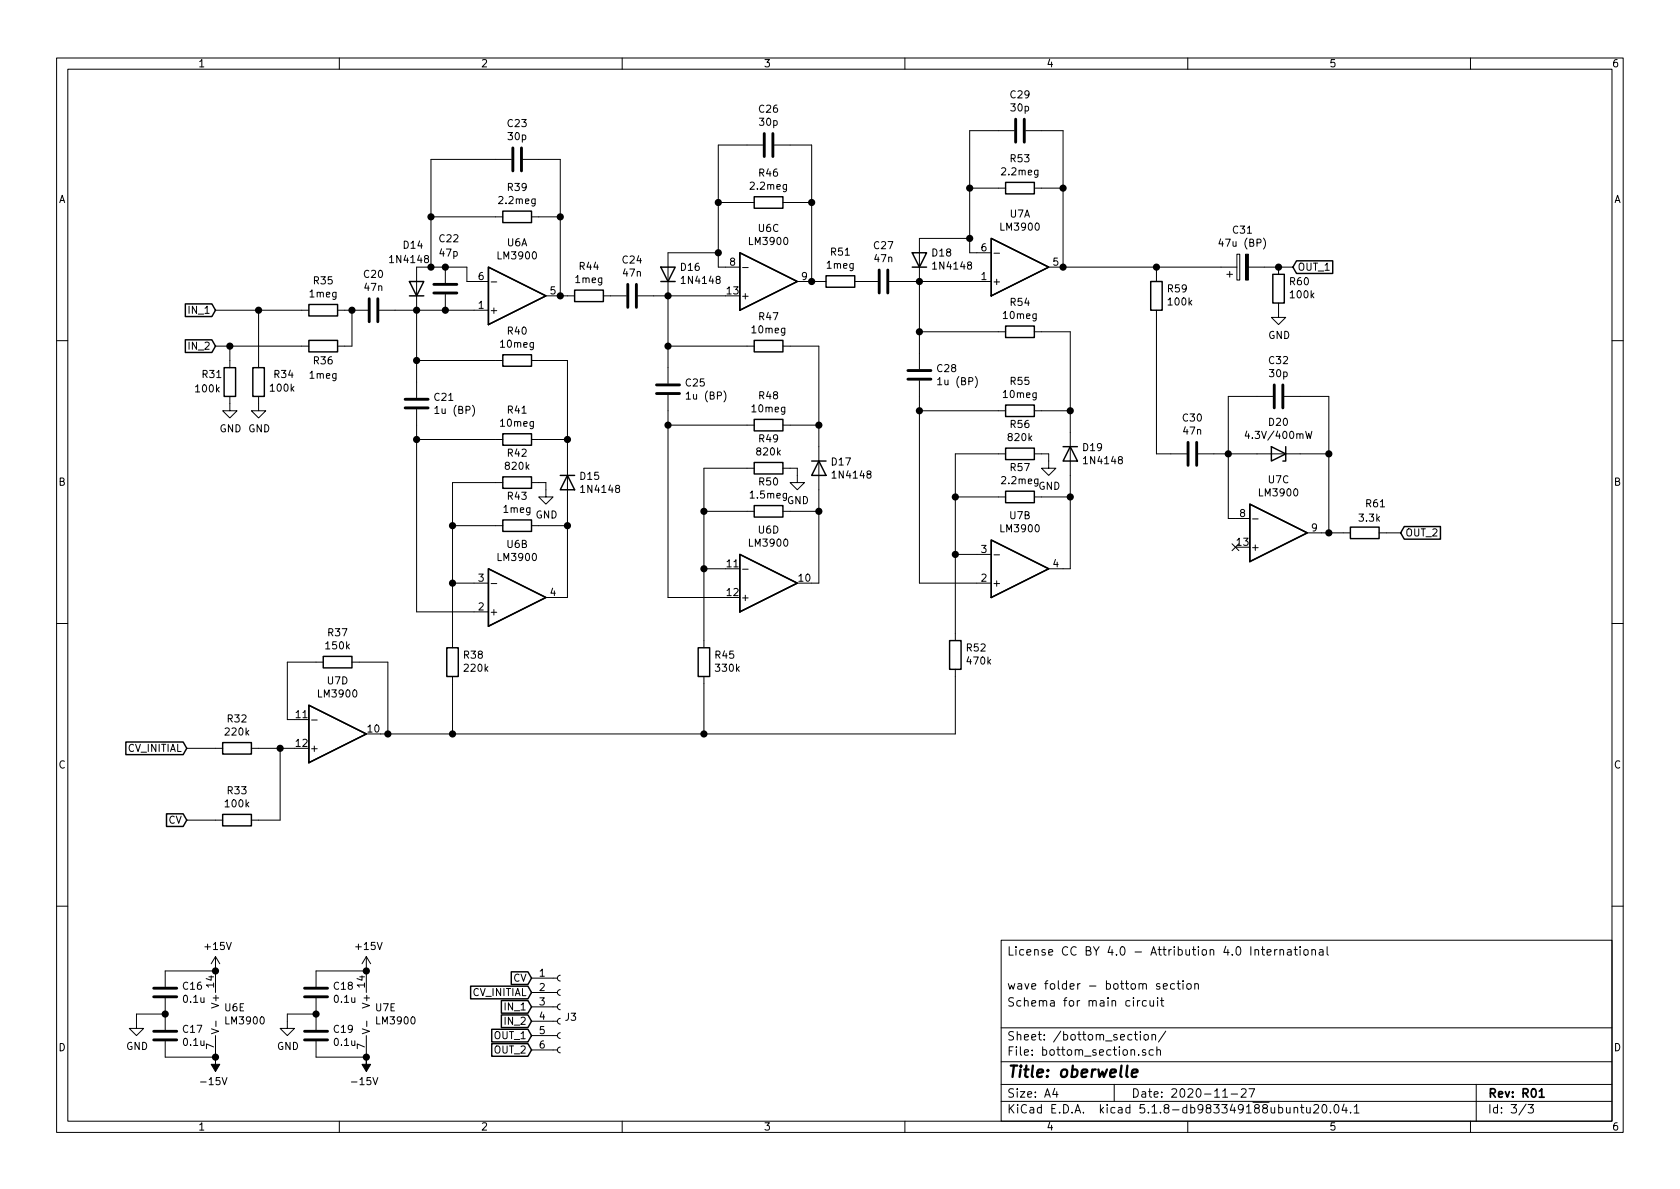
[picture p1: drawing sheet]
<svg xmlns="http://www.w3.org/2000/svg" width="297mm" height="210mm" viewBox="0 0 297 210" stroke-linecap="round" stroke-linejoin="round" font-family="sans-serif">
<g fill="none" stroke="#000" stroke-width=".18">
<path d="M10 10.3h277v189.9h-277zM12 12.2h273v186.1h-273zM60 10.3v1.9M110 10.3v1.9M160 10.3v1.9M210 10.3v1.9M260 10.3v1.9M76.2 38.3h12.7M90.4 28.2h-14.2v19M92.5 28.2h6.6v24.1M94 38.3h5.1M127 35.8h6.3"/>
<path d="M134.9 25.6h-7.9v21.6h3.8M136.9 25.6h6.6v24.2M138.4 35.8h5.1M171.4 33.3h6.4M179.3 23.1h-7.9v21.6h3.9M181.4 23.1h6.6v24.1M182.9 33.3h5.1M38.1 54.9h16.5M45.7 54.9v10.1M59.7 54.9h5.3M62.2 54.9v6.3h-2.5M67.1 54.9h19.3"/>
<path d="M78.7 47.2v2.8M78.7 52.1v2.8M86.4 49.8h-3.9v-2.6h-8.8v23.2M86.8 49.9h1M96.5 52.3h5.1M106.7 52.3h4M112.8 52.3h15.5M127 44.7h-8.9v23.1M131.3 47.3h1M141 49.8h5M151.1 49.8h4.1M157.2 49.8h18.1"/>
<path d="M162.6 58.7h15.2M171.4 42.2h-8.8v23.1M175.7 44.8h1M182.9 58.7h6.3v41.9h-3.8M185.4 47.2h33.3M204.5 47.2v2.6M204.5 54.9v25.4h5.3M215.8 42.2l-.3 .9h.8M216.9 48.5h1M217.4 48v1M218.7 45h.5v4.5h-.5zM220.7 47.2h7.9"/>
<path d="M223.4 42.1a1.47 1.47 0 0 1 0 1.9M226.1 53.6v2.5h1.2l-1.2 1.3-1.3-1.3h1.3M226.1 47.2v1.3M10 60.2h2M38.1 61.2h16.5M40.6 70.1v2.5h1.3l-1.3 1.3-1.2-1.3h1.2M40.6 61.2v3.8M45.7 70.1v2.5h1.3l-1.3 1.3-1.3-1.3h1.3M73.7 72.4v35.8h12.7M73.7 63.7h15.2M73.7 77.7h15.2M76.9 72.2l.4-.3v1.2"/>
<path d="M76.9 73.1h.7M83.5 71.7a1.47 1.47 0 0 1 0 1.9M94 63.7h6.3v42h-3.8M94 77.7h6.3M118.1 75.2h15.2M118.1 69.8v35.9h10.2M118.1 61.2h15.2M121.3 69.7l.4-.4v1.3M121.3 70.6h.8M128 69.1a1.47 1.47 0 0 1 0 2M138.4 75.2h6.4M138.4 61.2h6.4v41.9h-1.3"/>
<path d="M162.6 72.6h15.2M162.6 67.3v35.8h12.7M165.8 67.1l.4-.3v1.2M165.8 68h.7M172.4 66.6a1.47 1.47 0 0 1 0 1.9M182.9 72.6h6.3M220.4 76.2l-.2 .9h.8M225 70.1h-7.8v21.6h3.8M227.1 70.1h7.8v24.1M230.9 76.3l.3 1.2 .2-.9 .2 .9 .4-1.2M285 60.2h2M80 93h8.9"/>
<path d="M88.9 85.3h-8.9v29.2M94 85.3h2.5v2.6h1.3l-1.3 1.2-1.3-1.2h1.3M94 93h6.3M124.5 90.4h8.8M133.3 82.8h-8.8v31.7M138.4 82.8h2.6v2.5h1.2l-1.2 1.3-1.3-1.3h1.3M138.4 90.4h6.4M168.9 87.9h8.9M168.9 98h6.4M175.7 98.1h1M177.8 80.3h-8.9v33M182.9 80.3h2.5v2.5h1.3l-1.3 1.3-1.3-1.3h1.3"/>
<path d="M182.9 87.9h6.3M211.8 80.3h23.1M217.8 96.2l1.2 1.2M219 96.2l-1.2 1.2M221.5 91.8h1M231.1 94.2h7.7M243.8 94.2h3.8M10 110.3h2M57.1 117.1h-6.3v10.1h1.3M62.2 117.1h6.4v12.7M80 119.6v10.2M80 103.1h6.4"/>
<path d="M86.8 103.2h1M124.5 119.6v10.2M124.5 100.6h3.8M131.3 100.7h1M168.9 118.4v11.4h-101.6M285 110.3h2M33 132.3h6.4M44.4 132.3h7.7M49.5 132.3v12.7h-5.1M55.1 127.3h1M33 145h6.4M10 160.2h2"/>
<path d="M29.2 179.3h-5.1v2.6h1.3l-1.3 1.2-1.2-1.2h1.2M29.2 176.5v5.6M38.1 169.2l-.8 1.2M38.1 169.2v6.3M38.1 169.2l.8 1.2M38.1 171.7h-8.9v2.8M55.9 179.3h-5.1v2.6h1.3l-1.3 1.2-1.3-1.2h1.3M55.9 176.5v5.6M64.8 169.2v6.3M64.8 169.2l-.8 1.2M64.8 169.2l.7 1.2M64.8 171.7h-8.9v2.8"/>
<path d="M94 178h4.6M94 175.5h4.6M94 173h4.6M99.1 177.5l-.3 .1-.2 .4 .1 .4 .4 .2M99.1 175l-.3 .1-.2 .3 .1 .4 .4 .2M99.1 172.5l-.3 .1-.2 .3 .1 .4 .4 .2M177 166.3h108v32h-108zM201.1 176.9v1M201.5 176.9l-.4 .3M202.7 177l-.4-.1-.3 .3 .1 .6h.6M203.3 176.9v.8a.37 .37 0 0 0 .7 .1M204 176.9v1"/>
<path d="M204.7 176.4v.2M204.7 176.9v1M205.1 174l-.4-.1-.2 .2v.3l.6 .1v.3h-.6M205.2 176.9h.6M205.4 176.4v1.3l.4 .2M205.7 174.4l.7-.1-.1-.3-.4-.1-.2 .2 .1 .7h.5M207.7 174l-.4-.1-.3 .3v.6l.3 .1 .4-.1M208.1 173.9h.6M208.3 173.4v1.3l.4 .2M209.2 173.4v.2M209.2 173.9v1M209.9 174.1l.2-.2 .4 .2v.7l-.2 .1-.4-.1z"/>
<path d="M211.3 174.1l.2-.2 .3 .1 .1 .9M211.3 173.9v1M223 167.9h.6M223.2 167.4v1.3l.4 .2M224 168.4l.7-.1v-.3l-.5-.1-.2 .2 .1 .7h.6M225.4 167.9v1M225.8 167.9l-.4 .3M226.3 168l.2-.1 .4 .1v.9M226.3 167.9v1M227.7 168h.5l.1 .9M228.3 168.3h-.5l-.2 .2 .2 .4 .5-.1M228.8 167.9h.6"/>
<path d="M229 167.4v1.3l.4 .2M229.9 167.4v.2M229.9 167.9v1M230.6 168l.2-.1 .4 .1v.8l-.2 .1-.4-.1zM232 168l.2-.1 .3 .1 .1 .9M232 167.9v1M233.3 168h.6v.9M233.9 168.3h-.4l-.3 .2 .3 .4 .4-.1M234.6 167.4v1.3l.3 .2M285 160.2h2M37.4 181.9l1.3 .5-1.3 .4M38.1 183.1v3.8h-8.9v-2.8"/>
<path d="M38.2 180.6v.9M60 198.3v1.9M64.1 181.9l1.2 .5-1.2 .4M64.8 183.1v3.8h-8.9v-2.8M64.8 180.6v.9M94 185.7h4.6M94 183.1h4.6M94 180.6h4.6M99.1 185.2l-.3 .1-.2 .3 .1 .4 .4 .2M99.1 182.6l-.3 .1-.2 .4 .1 .3 .4 .2M99.1 180.1l-.3 .1-.2 .3 .1 .4 .4 .2M110 198.3v1.9"/>
<path d="M160 198.3v1.9M177 194.8h108M177 191.8h108M177 187.8h108M177 181.8h108M186.5 192.5l-.4 1h1M186.8 193v1M197 191.8v3M200.6 182.9h.5M200.8 182.4v1.3l.3 .2M201.3 186.5v.1M201.6 182.4v.2"/>
<path d="M201.6 182.9v1M202.3 183.1l.2-.2 .5 .2v.7l-.2 .1-.5-.1zM202.5 185.7l-.3-.1-.2 .2 .1 .2 .4 .2v.3h-.5M203.7 183.1l.2-.2 .4 .1v.9M203.7 182.9v1M203.9 185.7l-.4-.1-.3 .3 .1 .6 .2 .1 .4-.1M204.5 185.7l.2-.1 .4 .1 .1 .9M204.5 185.1v1.5M206.1 182.3l-1.3 2M210 198.3v1.9M216.2 194h.8M217.7 193.5h1.1"/>
<path d="M219.5 192.7l.2-.2h.3l.3 .2v.3v.2l-.9 .8h.9M220.8 192.5h1l-.6 1.5M228.8 196l.2-.2 .4 .1v.9M228.8 195.8v1M229.9 195.8h.6M230.1 195.3v1.3l.4 .2M231 195.8v.8a.37 .37 0 0 0 .6 .1M231.6 195.8v1M232.3 195.5l.2-.2h.4l.2 .2v.3v.2l-.9 .8h.9M233.9 195.4l.2-.1a.8 .8 0 0 1 .5 .8 .8 .8 0 0 1-.5 .7 1 1 0 0 1-.2-1.4zM235.2 196.7v.1M236 195.5l.2-.2a.8 .8 0 0 1 .5 .8 .8 .8 0 0 1-.5 .7l-.2-.1-.1-.4z"/>
<path d="M237.6 195.2l-.3 1.1h.9M238 195.8v1M238.8 196.7v.1M239.4 195.8l.5-.5v1.5M239.4 196.8h.9M260 198.3v1.9M261 191.8v6.5M269.8 195.2l-1.2 2M270.2 195.3h.9l-.5 .6 .4 .1v.7l-.2 .1-.6-.1"/>
</g>
<path d="M272.2 193l.4-.5v1.5M272.2 194h.8" fill="none" stroke="#000" stroke-width=".3"/>
<path d="M200.1 189.8l1-.2v-.4l-.6-.1-.3 .3v.9l.1 .1 .6-.1" fill="none" stroke="#000" stroke-width=".41"/>
<g fill="none" stroke="#000" stroke-width=".51">
<path d="M90.7 26.2v4M92.2 26.2v4M135.1 23.6v4.1M136.7 23.6v4.1M179.6 21.1v4M181.1 21.1v4M65.3 52.8v4.1M66.8 52.8v4.1M76.7 51.8h4.1M76.7 50.3h4.1M111 50.3v4.1M112.5 50.3v4.1"/>
<path d="M155.4 47.7v4.1M157 47.7v4.1M71.6 72.1h4.1M71.6 70.6h4.1M116.1 69.6h4M116.1 68.1h4M160.5 67.1h4.1M160.5 65.5h4.1M210.1 78.2v4.1M211.6 78.2v4.1M225.3 68.1v4M226.8 68.1v4"/>
<path d="M27.2 176.3h4M27.2 174.7h4M53.8 176.3h4.1M53.8 174.7h4.1M27.2 183.9h4M27.2 182.4h4M53.8 183.9h4.1M53.8 182.4h4.1"/>
</g>
<g fill="none" stroke="#000" stroke-width=".25">
<path d="M88.9 37.3h5.1v2.1h-5.1zM133.3 34.8h5.1v2h-5.1zM177.8 32.3h5.1v2h-5.1zM32.8 53.7h4.7l.6 1.2-.6 1.1h-4.7zM54.6 53.8h5.1v2.1h-5.1zM72.4 49.8h2.5l-1.2 2.5zM72.4 52.3h2.5M86.4 47.2l10.1 5.1-10.1 5.1zM101.6 51.3h5.1v2h-5.1zM116.8 47.2h2.6l-1.3 2.6zM116.8 49.8h2.6M130.8 44.7l10.2 5.1-10.2 5.1z"/>
<path d="M146 48.8h5.1v2h-5.1zM161.3 44.7h2.5l-1.2 2.5zM161.3 47.2h2.5M175.3 42.2l10.1 5-10.1 5.1zM177.8 57.7h5.1v2h-5.1zM203.5 49.8h2v5.1h-2zM225 48.5h2.1v5.1h-2.1zM229.2 46.1h6.4v2.3h-6.4l-.6-1.2zM32.8 60.1h4.7l.6 1.1-.6 1.1h-4.7zM39.6 65h2.1v5.1h-2.1zM44.7 65h2v5.1h-2zM54.6 60.2h5.1v2h-5.1z"/>
<path d="M88.9 62.7h5.1v2.1h-5.1zM88.9 76.7h5.1v2h-5.1zM133.3 74.2h5.1v2h-5.1zM133.3 60.2h5.1v2h-5.1zM177.8 79.2h5.1v2.1h-5.1zM177.8 71.6h5.1v2.1h-5.1zM188 79h2.5M189.2 79l1.3 2.5h-2.5zM224.8 79l2.5 1.3-2.5 1.2zM227.3 79v2.5h-.5M88.9 84.3h5.1v2.1h-5.1zM88.9 91.9h5.1v2.1h-5.1z"/>
<path d="M99.1 84.1h2.5M100.3 84.1l1.3 2.5h-2.5zM130.8 98l10.2 5.1-10.2 5.1zM133.3 89.4h5.1v2h-5.1zM133.3 81.8h5.1v2h-5.1zM143.5 81.5h2.5M144.8 81.5l1.2 2.6h-2.5zM175.3 95.5l10.1 5.1-10.1 5.1zM177.8 86.9h5.1v2h-5.1zM221 89.1l10.1 5.1-10.1 5.1zM238.8 93.2h5v2h-5zM248.3 93.1h6.4v2.2h-6.4l-.7-1.1z"/>
<path d="M57.1 116.1h5.1v2h-5.1zM79 114.5h2v5.1h-2zM86.4 100.6l10.1 5.1-10.1 5zM123.4 114.5h2.1v5.1h-2.1zM167.9 113.3h2v5.1h-2zM22.3 131.2h10.1l.6 1.1-.6 1.1h-10.1zM39.4 131.3h5v2h-5zM54.6 124.7l10.2 5.1-10.2 5.1zM29.4 143.9h3l.6 1.1-.6 1.1h-3zM39.4 144h5v2h-5zM83.2 174.4h10.1l.7 1.1-.7 1.1h-10.1zM88.6 176.9h4.7l.7 1.1-.7 1.2h-4.7z"/>
<path d="M88.6 179.5h4.7l.7 1.1-.7 1.1h-4.7zM90.4 171.9h2.9l.7 1.1-.7 1.1h-2.9zM86.9 182h6.4l.7 1.1-.7 1.1h-6.4zM86.9 184.6h6.4l.7 1.1-.7 1.1h-6.4z"/>
</g>
<path d="M220.2 45h.5v4.5h-.5zM38.1 186.9v1.3h.8l-.8 1.3-.8-1.3h.8zM64.8 186.9v1.3h.7l-.7 1.3-.8-1.3h.8z" fill="#000" stroke="#000" stroke-width=".18"/>
<g fill="#000" stroke="#000" stroke-width=".25">
<circle cx="76.2" cy="38.3" r=".51"/>
<circle cx="99.1" cy="38.3" r=".51"/>
<circle cx="127" cy="35.8" r=".51"/>
<circle cx="143.5" cy="35.8" r=".51"/>
<circle cx="171.5" cy="33.3" r=".51"/>
<circle cx="188" cy="33.3" r=".51"/>
<circle cx="45.7" cy="54.9" r=".51"/>
<circle cx="62.2" cy="54.9" r=".51"/>
<circle cx="73.7" cy="54.9" r=".51"/>
<circle cx="76.2" cy="47.2" r=".51"/>
<circle cx="78.7" cy="54.9" r=".51"/>
<circle cx="78.7" cy="47.2" r=".51"/>
<circle cx="99.1" cy="52.3" r=".51"/>
<circle cx="118.1" cy="52.3" r=".51"/>
<circle cx="127" cy="44.7" r=".51"/>
<circle cx="143.5" cy="49.8" r=".51"/>
<circle cx="162.6" cy="49.8" r=".51"/>
<circle cx="162.6" cy="58.7" r=".51"/>
<circle cx="171.5" cy="42.2" r=".51"/>
<circle cx="188" cy="47.2" r=".51"/>
<circle cx="204.5" cy="47.2" r=".51"/>
<circle cx="226.1" cy="47.2" r=".51"/>
<circle cx="40.6" cy="61.2" r=".51"/>
<circle cx="73.7" cy="77.7" r=".51"/>
<circle cx="73.7" cy="63.7" r=".51"/>
<circle cx="100.3" cy="77.7" r=".51"/>
<circle cx="118.1" cy="61.2" r=".51"/>
<circle cx="118.1" cy="75.2" r=".51"/>
<circle cx="144.8" cy="75.2" r=".51"/>
<circle cx="162.6" cy="72.6" r=".51"/>
<circle cx="189.2" cy="72.6" r=".51"/>
<circle cx="80" cy="93" r=".51"/>
<circle cx="100.3" cy="93" r=".51"/>
<circle cx="124.5" cy="90.4" r=".51"/>
<circle cx="144.8" cy="90.4" r=".51"/>
<circle cx="168.9" cy="98" r=".51"/>
<circle cx="168.9" cy="87.9" r=".51"/>
<circle cx="189.2" cy="87.9" r=".51"/>
<circle cx="217.2" cy="80.3" r=".51"/>
<circle cx="235" cy="80.3" r=".51"/>
<circle cx="235" cy="94.2" r=".51"/>
<circle cx="80" cy="103.1" r=".51"/>
<circle cx="124.5" cy="100.6" r=".51"/>
<circle cx="49.5" cy="132.3" r=".51"/>
<circle cx="68.6" cy="129.8" r=".51"/>
<circle cx="80" cy="129.8" r=".51"/>
<circle cx="124.5" cy="129.8" r=".51"/>
<circle cx="29.2" cy="179.3" r=".51"/>
<circle cx="38.1" cy="171.7" r=".51"/>
<circle cx="55.9" cy="179.3" r=".51"/>
<circle cx="64.8" cy="171.7" r=".51"/>
<circle cx="38.1" cy="186.9" r=".51"/>
<circle cx="64.8" cy="186.9" r=".51"/>
</g>
<text font-size="2.8" x="178" y="190.5">Title: oberwelle</text>
<g font-size="2.1">
<text x="178" y="169">License CC BY 4.0 - Attribution 4.0 International</text>
<text x="178" y="178">Schema for main circuit</text>
<text x="178" y="175">wave folder - bottom section</text>
<text x="178" y="184">Sheet: /bottom_section/</text>
<text x="178" y="186.7">File: bottom_section.sch</text>
<text x="178" y="196.9">KiCad E.D.A. kicad 5.1.8-db983349188ubuntu20.04.1</text>
<text x="178" y="194.1">Size: A4</text>
<text x="200" y="194.1">Date: 2020-11-27</text>
<text x="263" y="194.1">Rev: R01</text>
<text x="263" y="196.9">Id: 3/3</text>
</g>
<g font-size="1.8">
<text x="35" y="11.9">1</text>
<text x="85" y="11.9">2</text>
<text x="135" y="11.9">3</text>
<text x="185" y="11.9">4</text>
<text x="235" y="11.9">5</text>
<text x="285" y="11.9">6</text>
<text x="178.7" y="17.4">C29</text>
<text x="89.8" y="22.5">C23</text>
<text x="134.3" y="19.9">C26</text>
<text x="134.4" y="22.2">30p</text>
<text x="178.8" y="19.7">30p</text>
<text x="89.9" y="24.8">30p</text>
<text x="178.7" y="28.7">R53</text>
<text x="10.4" y="35.9">A</text>
<text x="89.8" y="33.8">R39</text>
<text x="132.8" y="33.5">2.2meg</text>
<text x="134.3" y="31.2">R46</text>
<text x="177.3" y="31">2.2meg</text>
<text x="285.4" y="35.9">A</text>
<text x="88.4" y="36.1">2.2meg</text>
<text x="134.1" y="41">U6C</text>
<text x="177.1" y="40.8">LM3900</text>
<text x="178.6" y="38.5">U7A</text>
<text x="218.1" y="41.3">C31</text>
<text x="69.2" y="46.5">1N4148</text>
<text x="71.4" y="44">D14</text>
<text x="77.7" y="42.8">C22</text>
<text x="77.8" y="45.4">47p</text>
<text x="88.2" y="45.9">LM3900</text>
<text x="89.7" y="43.6">U6A</text>
<text x="102.5" y="47.7">R44</text>
<text x="110.1" y="46.6">C24</text>
<text x="120.4" y="47.9">D16</text>
<text x="129.1" y="47">8</text>
<text x="132.7" y="43.3">LM3900</text>
<text x="146.3" y="47.5">1meg</text>
<text x="147" y="45.2">R51</text>
<text x="154.6" y="44.1">C27</text>
<text x="154.7" y="46.4">47n</text>
<text x="164.9" y="45.4">D18</text>
<text x="165.3" y="47.7">1N4148</text>
<text x="173.5" y="44.4">6</text>
<text x="186.2" y="47">5</text>
<text x="216.1" y="43.6">47u (BP)</text>
<text x="229.4" y="47.9">OUT_1</text>
<text x="54.8" y="52.6">1meg</text>
<text x="55.5" y="50.3">R35</text>
<text x="64.4" y="49.1">C20</text>
<text x="64.5" y="51.5">47n</text>
<text x="84.6" y="49.5">6</text>
<text x="97.3" y="52.1">5</text>
<text x="101.8" y="50.1">1meg</text>
<text x="110.2" y="48.9">47n</text>
<text x="120.8" y="50.2">1N4148</text>
<text x="128.6" y="52.1">13</text>
<text x="130.9" y="53">+</text>
<text x="141.8" y="49.5">9</text>
<text x="173.5" y="49.5">1</text>
<text x="175.4" y="50.4">+</text>
<text x="206.5" y="51.7">R59</text>
<text x="228.1" y="50.4">R60</text>
<text x="228.3" y="52.8">100k</text>
<text x="33.6" y="55.5">IN_1</text>
<text x="84.6" y="54.6">1</text>
<text x="86.5" y="55.5">+</text>
<text x="89.8" y="59.2">R40</text>
<text x="133.1" y="58.9">10meg</text>
<text x="134.3" y="56.6">R47</text>
<text x="177.5" y="56.4">10meg</text>
<text x="178.7" y="54.1">R54</text>
<text x="206.7" y="54">100k</text>
<text x="224.2" y="59.9">GND</text>
<text x="33.6" y="61.8">IN_2</text>
<text x="55.5" y="64.4">R36</text>
<text x="88.6" y="61.5">10meg</text>
<text x="165.8" y="65.8">C28</text>
<text x="224.4" y="64.4">C32</text>
<text x="34.7" y="69.4">100k</text>
<text x="35.8" y="66.8">R31</text>
<text x="47.9" y="69.3">100k</text>
<text x="48.5" y="66.8">R34</text>
<text x="54.8" y="67">1meg</text>
<text x="76.9" y="70.9">C21</text>
<text x="121.3" y="68.3">C25</text>
<text x="121.8" y="70.7">1u (BP)</text>
<text x="134.3" y="70.6">R48</text>
<text x="166.2" y="68.1">1u (BP)</text>
<text x="177.5" y="70.4">10meg</text>
<text x="178.7" y="68.1">R55</text>
<text x="224.5" y="66.7">30p</text>
<text x="38.8" y="76.4">GND GND</text>
<text x="77.3" y="73.2">1u (BP)</text>
<text x="88.6" y="75.5">10meg</text>
<text x="89.8" y="73.1">R41</text>
<text x="133.1" y="72.9">10meg</text>
<text x="178.4" y="78">820k</text>
<text x="178.7" y="75.7">R56</text>
<text x="209.2" y="74.5">C30</text>
<text x="209.3" y="76.9">47n</text>
<text x="220.9" y="77.6">4.3V/400mW</text>
<text x="224.4" y="75.3">D20</text>
<text x="89.5" y="83.1">820k</text>
<text x="89.8" y="80.8">R42</text>
<text x="133.9" y="80.5">820k</text>
<text x="134.3" y="78.2">R49</text>
<text x="147.1" y="82.3">D17</text>
<text x="178.7" y="83.3">R57</text>
<text x="191.5" y="79.8">D19</text>
<text x="191.9" y="82.1">1N4148</text>
<text x="10.4" y="85.9">B</text>
<text x="89.8" y="88.4">R43</text>
<text x="102.6" y="84.9">D15</text>
<text x="103" y="87.2">1N4148</text>
<text x="132.8" y="88.2">1.5meg</text>
<text x="134.3" y="85.8">R50</text>
<text x="139.1" y="89.1">GND</text>
<text x="147.5" y="84.6">1N4148</text>
<text x="177.3" y="85.6">2.2meg</text>
<text x="183.6" y="86.6">GND</text>
<text x="222.8" y="87.8">LM3900</text>
<text x="224.3" y="85.5">U7C</text>
<text x="241.6" y="89.7">R61</text>
<text x="285.4" y="85.9">B</text>
<text x="89.1" y="90.7">1meg</text>
<text x="94.7" y="91.7">GND</text>
<text x="134.1" y="94.4">U6D</text>
<text x="177.1" y="94.1">LM3900</text>
<text x="178.6" y="91.8">U7B</text>
<text x="219.2" y="91.4">8</text>
<text x="231.9" y="94">9</text>
<text x="240.4" y="92.2">3.3k</text>
<text x="248.4" y="94.9">OUT_2</text>
<text x="88.2" y="99.2">LM3900</text>
<text x="89.7" y="96.9">U6B</text>
<text x="128.6" y="100.3">11</text>
<text x="132.7" y="96.7">LM3900</text>
<text x="173.5" y="97.8">3</text>
<text x="186.2" y="100.3">4</text>
<text x="218.7" y="96.5">13</text>
<text x="221.1" y="97.4">+</text>
<text x="84.6" y="107.9">2</text>
<text x="84.6" y="102.9">3</text>
<text x="97.3" y="105.4">4</text>
<text x="128.6" y="105.4">12</text>
<text x="130.9" y="106.3">+</text>
<text x="141.3" y="102.9">10</text>
<text x="173.5" y="102.9">2</text>
<text x="175.4" y="103.8">+</text>
<text x="58.1" y="112.5">R37</text>
<text x="86.5" y="108.8">+</text>
<text x="57.7" y="114.8">150k</text>
<text x="82.1" y="116.5">R38</text>
<text x="82.2" y="118.8">220k</text>
<text x="126.5" y="116.5">R45</text>
<text x="126.7" y="118.8">330k</text>
<text x="171" y="115.2">R52</text>
<text x="171.1" y="117.5">470k</text>
<text x="56.5" y="123.3">LM3900</text>
<text x="57.9" y="121">U7D</text>
<text x="40" y="130.1">220k</text>
<text x="40.3" y="127.8">R32</text>
<text x="52.4" y="127">11</text>
<text x="65.1" y="129.5">10</text>
<text x="10.4" y="135.9">C</text>
<text x="22.6" y="133">CV_INITIAL</text>
<text x="52.4" y="132.1">12</text>
<text x="54.7" y="133">+</text>
<text x="285.4" y="135.9">C</text>
<text x="40" y="142.8">100k</text>
<text x="40.3" y="140.5">R33</text>
<text x="29.8" y="145.7">CV</text>
<text x="36.4" y="168">+15V</text>
<text x="63.1" y="168">+15V</text>
<text x="90.7" y="173.6">CV</text>
<text x="95.4" y="172.7">1</text>
<text x="32.4" y="175">C16</text>
<text x="32.5" y="177.3">0.1u</text>
<text x="37.8" y="174.6" transform="rotate(-90 37.8 174.6)">14</text>
<text x="38.7" y="177.8" transform="rotate(-90 38.7 177.8)">V+</text>
<text x="39.8" y="178.8">U6E</text>
<text x="59.1" y="175">C18</text>
<text x="59.2" y="177.3">0.1u</text>
<text x="64.5" y="174.6" transform="rotate(-90 64.5 174.6)">14</text>
<text x="65.4" y="177.8" transform="rotate(-90 65.4 177.8)">V+</text>
<text x="66.4" y="178.8">U7E</text>
<text x="83.6" y="176.1">CV_INITIAL</text>
<text x="89.5" y="178.7">IN_1</text>
<text x="95.4" y="175.3">2</text>
<text x="95.4" y="177.8">3</text>
<text x="10.4" y="185.9">D</text>
<text x="22.3" y="185.7">GND</text>
<text x="32.4" y="182.6">C17</text>
<text x="32.5" y="185">0.1u</text>
<text x="37.8" y="185.5" transform="rotate(-90 37.8 185.5)">7</text>
<text x="40.1" y="181.1">LM3900</text>
<text x="49" y="185.7">GND</text>
<text x="59.1" y="182.6">C19</text>
<text x="59.2" y="185">0.1u</text>
<text x="64.5" y="185.5" transform="rotate(-90 64.5 185.5)">7</text>
<text x="66.8" y="181.1">LM3900</text>
<text x="87.5" y="183.8">OUT_1</text>
<text x="89.5" y="181.2">IN_2</text>
<text x="95.4" y="180.3">4</text>
<text x="95.4" y="182.9">5</text>
<text x="95.4" y="185.4">6</text>
<text x="100" y="180.5">J3</text>
<text x="285.4" y="185.9">D</text>
<text x="35.9" y="191.9">-15V</text>
<text x="62.5" y="191.9">-15V</text>
<text x="87.5" y="186.3">OUT_2</text>
<text x="35" y="199.9">1</text>
<text x="85" y="199.9">2</text>
<text x="135" y="199.9">3</text>
<text x="185" y="199.9">4</text>
<text x="235" y="199.9">5</text>
<text x="285" y="199.9">6</text>
</g>
</svg>
